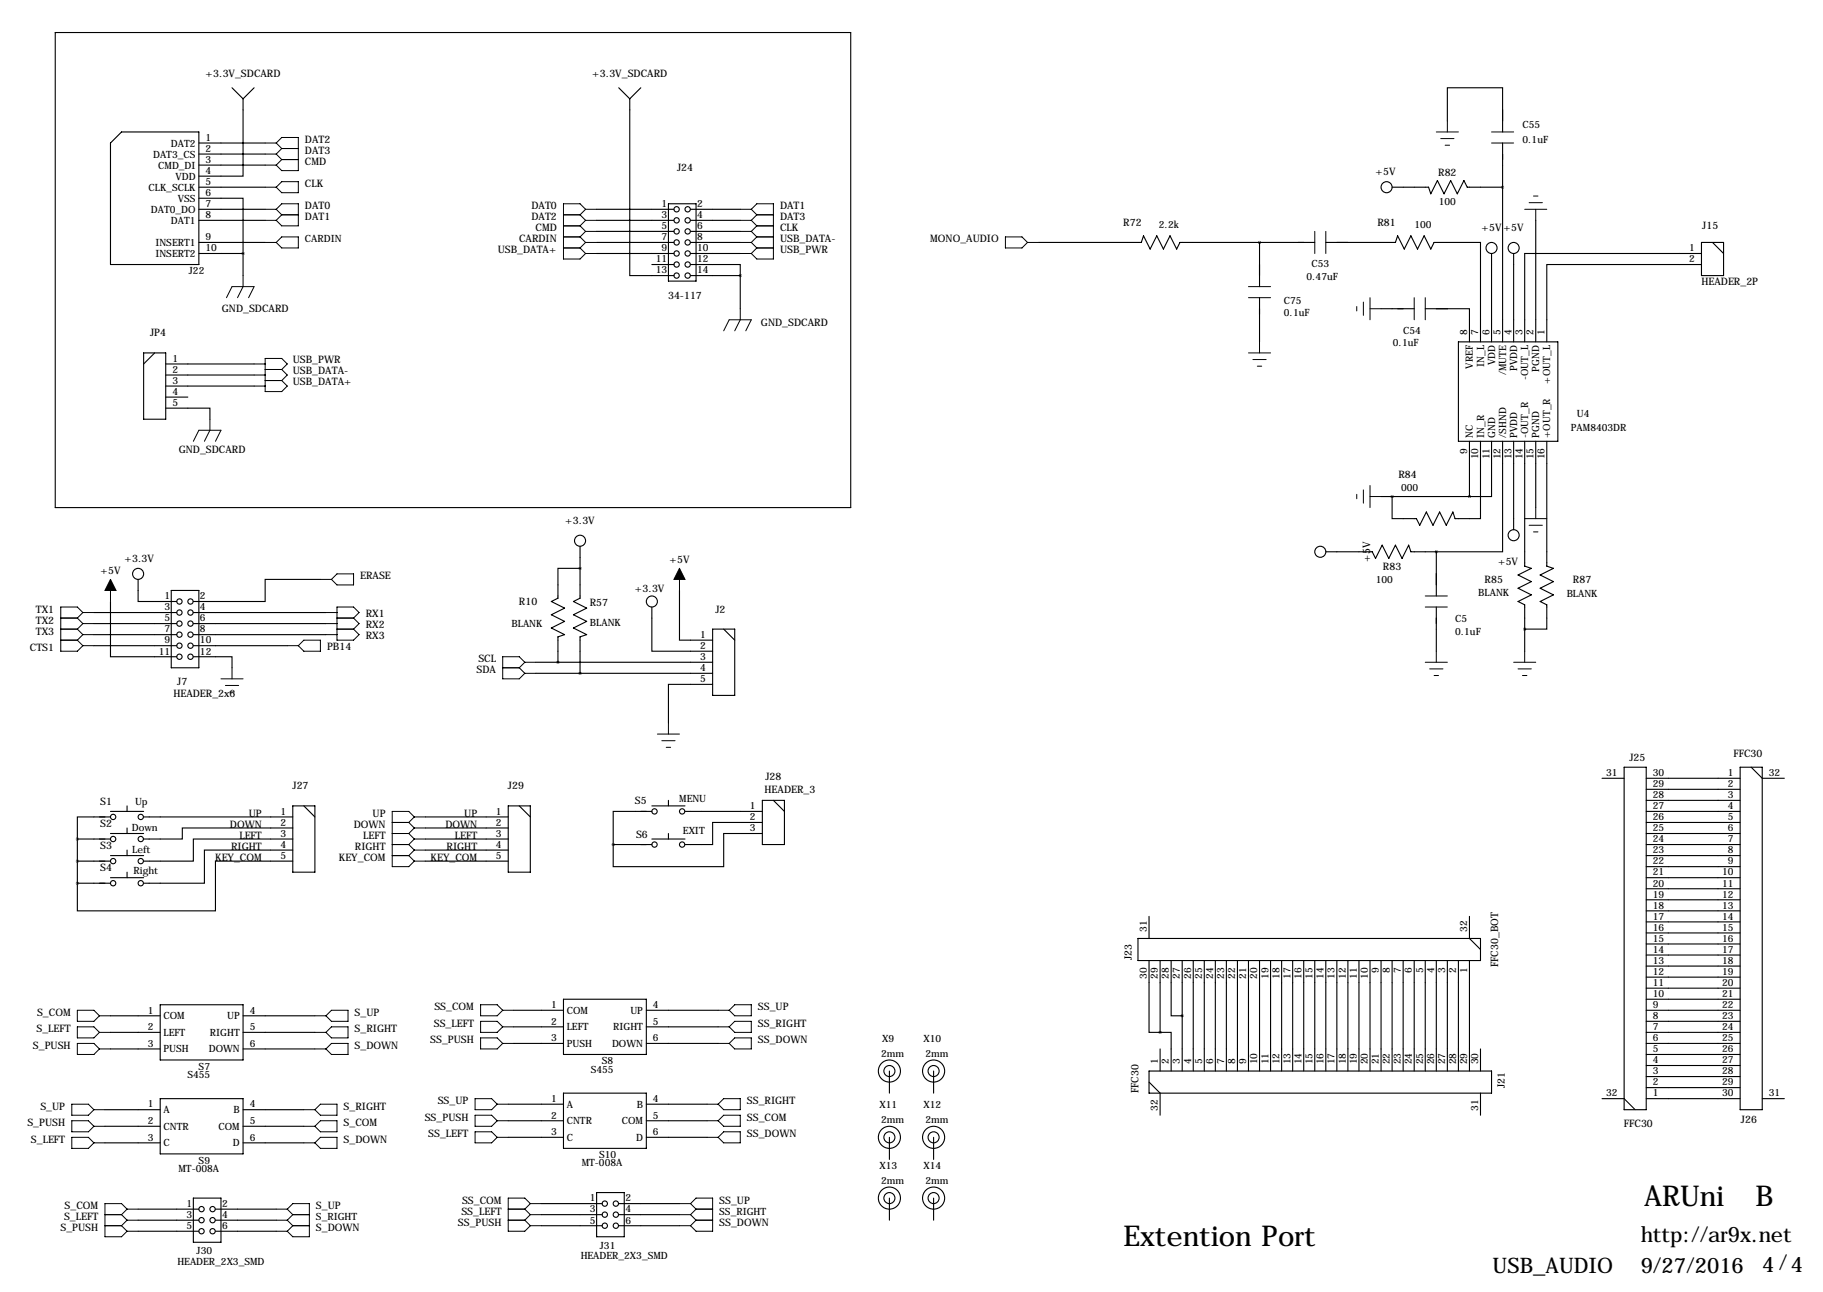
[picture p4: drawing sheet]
<svg xmlns="http://www.w3.org/2000/svg" width="419mm" height="297mm" viewBox="0 0 419 297" stroke-linecap="round" stroke-linejoin="round" font-family="sans-serif">
<g fill="none" stroke="#000" stroke-width=".25">
<path d="M12.7 7.5h182.9v109.2h-182.9zM27.9 30.3h17.8v30.5h-20.3v-27.9zM45.7 32.9h15.3M45.7 35.4h15.3M45.7 38h15.3M53.3 20.2l2.6 2.5M55.9 22.7v17.8h-10.2M58.4 20.2l-2.5 2.5M142.2 20.2l2.6 2.5M144.8 22.7v40.7h10.1M147.3 20.2l-2.5 2.5M332.7 27.8v-7.6h12.7v10.1"/>
<path d="M345.4 32.9v45.7M45.7 45.6h10.2v12.7M45.7 55.7h15.3M45.7 43h15.3M45.7 58.3h10.2M45.7 48.1h15.3M45.7 50.7h15.3M55.9 58.3v5.1M137.2 55.7h17.7M137.2 58.3h17.7M137.2 48.1h17.7M137.2 50.7h17.7"/>
<path d="M137.2 53.2h17.7M153.7 46.8h6.3v17.8h-6.3zM158.7 55.7h11.5M158.7 58.3h11.5M158.7 48.1h11.5M158.7 50.7h11.5M158.7 53.2h11.5M238.8 55.7h23.6l.5-1.5 1.5 3.1 1.5-3.1 1.6 3.1 1.5-3.1 1.5 3.1 .8-1.6h31M289.6 55.7v10.2M304.8 55.7h16l.5-1.5 1.5 3.1 1.6-3.1 1.5 3.1 1.5-3.1 1.5 3.1 .8-1.6h10.7v22.9M320 43h8.4l.5 1.6 1.6-3.1 1.5 3.1 1.5-3.1 1.5 3.1 1.5-3.1 .8 1.5h8.1M342.9 58.3v20.3"/>
<path d="M348 58.3v20.3M353.1 50.7v27.9M391.2 58.3h-40.7v20.3M391.2 55.7h5v7.7h-5zM393.7 55.7l2.5 2.6M149.9 60.8h5M158.7 60.8h11.5v2.6M158.7 63.4h11.5M170.2 63.4v7.6M289.6 68.4v10.2M317.5 71h7.6M327.7 71h10.1v7.6"/>
<path d="M335.3 78.6h22.8v22.9h-22.8zM391.2 60.8h-35.6v17.8M33 81.1h5.1v15.3h-5.1zM35.6 81.1l-2.6 2.6M38.1 93.8h10.2v2.6M38.1 83.7h20.3M38.1 86.2h20.3M38.1 88.8h20.3M38.1 91.3h5.1M317.5 114.2h20.3M337.8 101.5v12.7M340.4 101.5v17.7h-5.9l-.5-1.5-1.5 3.1-1.5-3.1-1.6 3.1-1.5-3.1-1.5 3.1-.8-1.6h-5.6v-5"/>
<path d="M342.9 101.5v12.7h-5.1M345.4 101.5v25.4h-15.2M348 101.5v20.3M350.5 101.5v28.7l1.5 .5-3 1.5 3 1.5-3 1.5 3 1.6-3 1.5 1.5 .8v10.6M353.1 101.5v15.2M355.6 101.5v28.7l1.5 .5-3 1.5 3 1.5-3 1.5 3 1.6-3 1.5 1.5 .8v5.5h-5.1M25.4 138.3v12.7h15.2M31.7 133.2v5.1h8.9M39.4 135.7h6.3v17.8h-6.3zM73.7 133.2h-12.7v5.1h-16.6M133.3 130.7h-5v6.8l-1.6 .8 3.1 1.5-3.1 1.5 3.1 1.6-3.1 1.5 3.1 1.5-1.5 .5v5.9M133.3 125.6v11.9l-1.5 .8 3.1 1.5-3.1 1.5 3.1 1.6-3.1 1.5 3.1 1.5-1.6 .5v8.4"/>
<path d="M149.9 139.6v10.1h13.9M156.2 135.7v11.5h7.6M304.8 126.9h10.7l.7 1.5 1.6-3.1 1.5 3.1 1.5-3.1 1.5 3.1 1.5-3.1 .6 1.6h5.8M330.2 126.9v10.1M330.2 139.6v10.1M21.6 140.8h19M21.6 143.4h19M21.6 145.9h19M21.6 148.4h19M44.4 151h8.9v2.5M44.4 140.8h30.5M44.4 143.4h30.5"/>
<path d="M44.4 145.9h30.5M44.4 148.4h21.6M123.2 152.3h40.6M123.2 154.8h40.6M163.8 157.3h-10.1v8.9M163.8 144.6h5.1v15.3h-5.1zM166.4 144.6l2.5 2.6M368.3 178.9h5.1M373.4 176.4h5.1v78.7h-5.1zM378.5 178.9h21.5M400 176.4h5.1v78.7h-5.1zM402.6 176.4l2.5 2.5h5.1"/>
<path d="M17.8 192.9h7.6M17.8 198h7.6M17.8 192.9v10.2M25.4 187.8h-7.6v5.1M25.4 196.7h7.6M25.4 191.6h7.6M25.4 186.5h7.6M29.2 185.3v1.2M29.2 190.4v1.2M29.2 195.4v1.3M33 187.8h34.3M67.3 190.4h-25.4v2.5h-8.9"/>
<path d="M67.3 192.9h-22.9v5.1h-11.4M67.3 195.4h-20.3v7.7h-14M67.3 198h-17.8v11.4h-31.7v-6.3M67.3 185.3h5.1v15.2h-5.1zM69.8 185.3l2.6 2.5M97.8 187.8h19M97.8 192.9h19M97.8 198h19M97.8 190.4h19M97.8 195.4h19M116.8 185.3h5.1v15.2h-5.1zM119.4 185.3l2.5 2.5"/>
<path d="M141 194.2h8.9M149.9 186.5h-8.9v7.7M149.9 192.9h7.6M149.9 185.3h7.6M153.7 184v1.3M153.7 191.6v1.3M157.5 186.5h17.8M175.3 189.1h-11.5v5.1h-6.3M175.3 191.6h-8.9v7.6h-25.4v-5M175.3 184h5v10.2h-5zM177.8 184l2.5 2.5M378.5 199.2h21.5"/>
<path d="M378.5 196.7h21.5M378.5 194.2h21.5M378.5 191.6h21.5M378.5 189.1h21.5M378.5 186.5h21.5M378.5 184h21.5M378.5 181.5h21.5M17.8 203.1h7.6M25.4 201.8h7.6M29.2 200.5v1.3M261.6 215.8h78.8v5h-78.8zM264.2 210.7v5.1"/>
<path d="M337.8 210.7v5.1l2.6 2.5M378.5 219.6h21.5M378.5 217h21.5M378.5 214.5h21.5M378.5 211.9h21.5M378.5 209.4h21.5M378.5 206.9h21.5M378.5 204.3h21.5M378.5 201.8h21.5M25.4 237.3h11.4M25.4 233.5h11.4M36.8 231h19.1v12.7h-19.1z"/>
<path d="M55.9 237.3h16.5M55.9 233.5h16.5M118.1 239.9h11.4M118.1 232.3h11.4M118.1 236.1h11.4M129.5 229.7h19.1v12.7h-19.1zM148.6 239.9h16.5M148.6 232.3h16.5M148.6 236.1h16.5M264.2 220.8v16.5h2.5M266.7 237.3h2.5v8.9M266.7 220.8v16.5"/>
<path d="M269.2 220.8v12.7h2.6M271.8 220.8v25.4M274.3 220.8v25.4M276.9 220.8v25.4M279.4 220.8v25.4M281.9 220.8v25.4M284.5 220.8v25.4M287 220.8v25.4M289.6 220.8v25.4M292.1 220.8v25.4M294.6 220.8v25.4M297.2 220.8v25.4"/>
<path d="M299.7 220.8v25.4M302.3 220.8v25.4M304.8 220.8v25.4M307.3 220.8v25.4M309.9 220.8v25.4M312.4 220.8v25.4M315 220.8v25.4M317.5 220.8v25.4M320 220.8v25.4M322.6 220.8v25.4M325.1 220.8v25.4M327.7 220.8v25.4"/>
<path d="M330.2 220.8v25.4M332.7 220.8v25.4M335.3 220.8v25.4M337.8 220.8v25.4M378.5 239.9h21.5M378.5 237.3h21.5M378.5 234.8h21.5M378.5 232.3h21.5M378.5 229.7h21.5M378.5 227.2h21.5M378.5 224.6h21.5M378.5 222.1h21.5"/>
<path d="M24.1 255.1h12.7M24.1 258.9h12.7M25.4 241.2h11.4M36.8 252.6h19.1v12.7h-19.1zM55.9 255.1h13.9M55.9 241.2h16.5M55.9 258.9h13.9M116.8 253.9h12.7M116.8 257.7h12.7M129.5 251.3h19.1v12.7h-19.1zM148.6 253.9h14M148.6 257.7h14"/>
<path d="M204.5 246.2v5.1M214.6 246.2v5.1M264.2 246.2h78.7v5.1h-78.7zM264.2 248.8l2.5 2.5v5.1M266.7 241.2v5M340.4 241.2v5M340.4 251.3v5.1M368.3 252.6h5.1l2.5 2.5M378.5 252.6h21.5M378.5 250h21.5M378.5 247.5h21.5M378.5 245h21.5"/>
<path d="M378.5 242.4h21.5M405.1 252.6h5.1M24.1 262.7h12.7M31.7 278h14M44.4 275.4h6.4v10.2h-6.4zM49.5 278h14M55.9 262.7h13.9M116.8 261.5h12.7M124.5 276.7h13.9M124.5 279.3h13.9M137.2 274.2h6.3v10.1h-6.3zM142.2 276.7h14"/>
<path d="M142.2 279.3h14M148.6 261.5h14M204.5 261.5v5.1M204.5 275.4v5.1M214.6 261.5v5.1M214.6 275.4v5.1M31.7 280.5h14M31.7 283.1h14M49.5 280.5h14M49.5 283.1h14M124.5 281.8h13.9M142.2 281.8h14"/>
<circle cx="155.5" cy="55.7" r=".61"/>
<circle cx="155.5" cy="48.1" r=".61"/>
<circle cx="155.5" cy="58.3" r=".61"/>
<circle cx="155.5" cy="53.2" r=".61"/>
<circle cx="155.5" cy="50.7" r=".61"/>
<circle cx="158.1" cy="55.7" r=".61"/>
<circle cx="158.1" cy="48.1" r=".61"/>
<circle cx="158.1" cy="58.3" r=".61"/>
<circle cx="158.1" cy="53.2" r=".61"/>
<circle cx="158.1" cy="50.7" r=".61"/>
<circle cx="318.8" cy="43" r="1.27"/>
<circle cx="342.9" cy="57" r="1.27"/>
<circle cx="348" cy="57" r="1.27"/>
<circle cx="155.5" cy="60.8" r=".61"/>
<circle cx="155.5" cy="63.4" r=".61"/>
<circle cx="158.1" cy="60.8" r=".61"/>
<circle cx="158.1" cy="63.4" r=".61"/>
<circle cx="31.7" cy="131.9" r="1.27"/>
<circle cx="41.2" cy="138.3" r=".61"/>
<circle cx="43.8" cy="138.3" r=".61"/>
<circle cx="133.3" cy="124.3" r="1.27"/>
<circle cx="149.9" cy="138.3" r="1.27"/>
<circle cx="303.5" cy="126.9" r="1.27"/>
<circle cx="348" cy="123" r="1.27"/>
<circle cx="41.2" cy="140.8" r=".61"/>
<circle cx="41.2" cy="148.4" r=".61"/>
<circle cx="41.2" cy="151" r=".61"/>
<circle cx="41.2" cy="143.4" r=".61"/>
<circle cx="41.2" cy="145.9" r=".61"/>
<circle cx="43.8" cy="140.8" r=".61"/>
<circle cx="43.8" cy="148.4" r=".61"/>
<circle cx="43.8" cy="151" r=".61"/>
<circle cx="43.8" cy="143.4" r=".61"/>
<circle cx="43.8" cy="145.9" r=".61"/>
<circle cx="26" cy="198" r=".61"/>
<circle cx="26" cy="192.9" r=".61"/>
<circle cx="26" cy="187.8" r=".61"/>
<circle cx="32.4" cy="198" r=".61"/>
<circle cx="32.4" cy="192.9" r=".61"/>
<circle cx="32.4" cy="187.8" r=".61"/>
<circle cx="150.5" cy="186.5" r=".61"/>
<circle cx="150.5" cy="194.2" r=".61"/>
<circle cx="156.8" cy="186.5" r=".61"/>
<circle cx="156.8" cy="194.2" r=".61"/>
<circle cx="26" cy="203.1" r=".61"/>
<circle cx="32.4" cy="203.1" r=".61"/>
<circle cx="204.5" cy="246.2" r="1.27"/>
<circle cx="204.5" cy="246.2" r="2.54"/>
<circle cx="214.6" cy="246.2" r="1.27"/>
<circle cx="214.6" cy="246.2" r="2.54"/>
<circle cx="46.3" cy="278" r=".61"/>
<circle cx="48.9" cy="278" r=".61"/>
<circle cx="139" cy="276.7" r=".61"/>
<circle cx="139" cy="279.3" r=".61"/>
<circle cx="141.6" cy="276.7" r=".61"/>
<circle cx="141.6" cy="279.3" r=".61"/>
<circle cx="204.5" cy="275.4" r="1.27"/>
<circle cx="204.5" cy="261.5" r="1.27"/>
<circle cx="204.5" cy="261.5" r="2.54"/>
<circle cx="204.5" cy="275.4" r="2.54"/>
<circle cx="214.6" cy="275.4" r="1.27"/>
<circle cx="214.6" cy="261.5" r="1.27"/>
<circle cx="214.6" cy="261.5" r="2.54"/>
<circle cx="214.6" cy="275.4" r="2.54"/>
<circle cx="46.3" cy="280.5" r=".61"/>
<circle cx="46.3" cy="283.1" r=".61"/>
<circle cx="48.9" cy="280.5" r=".61"/>
<circle cx="48.9" cy="283.1" r=".61"/>
<circle cx="139" cy="281.8" r=".61"/>
<circle cx="141.6" cy="281.8" r=".61"/>
</g>
<g fill="none" stroke="#000" stroke-width=".23">
<path d="M61 32.9h2.5M61 35.4h2.5M61 38h2.5M63.5 32.9l1.3 1.2M63.5 32.9l1.3-1.3h3.8v7.6h-3.8l-1.3-1.2M63.5 35.4l1.3 1.3M64.8 34.1h3.8M64.8 36.7h3.8M64.8 34.1l-1.3 1.3M64.8 36.7l-1.3 1.3M330.2 30.3h5.1M331.2 31.9h3.1"/>
<path d="M332.2 33.4h1M332.7 27.8v2.5M342.9 32.9h5.1M342.9 30.3h5.1M61 55.7h2.5M61 48.1h2.5M61 43h2.5M61 50.7h2.5M63.5 55.7l1.3-1.2h3.8v2.5h-3.8zM63.5 43l1.3-1.2h3.8v2.5h-3.8zM63.5 48.1l1.3-1.3h3.8v5.1h-3.8l-1.3-1.2M63.5 48.1l1.3 1.3"/>
<path d="M64.8 49.4h3.8M64.8 49.4l-1.3 1.3M129.5 57h3.8M129.5 54.5h3.8M129.5 49.4h3.8M129.5 51.9h3.8M133.3 49.4l1.3 1.3M133.3 51.9l1.3 1.3M133.3 54.5l1.3 1.2M133.3 57l1.3 1.3M134.6 55.7h2.6M134.6 48.1h2.6"/>
<path d="M134.6 48.1l-1.3-1.3h-3.8v12.7h3.8l1.3-1.2M134.6 50.7h2.6M134.6 48.1l-1.3 1.3M134.6 50.7l-1.3 1.2M134.6 53.2h2.6M134.6 53.2l-1.3 1.3M134.6 55.7l-1.3 1.3M134.6 58.3h2.6M170.2 55.7h2.5M170.2 48.1h2.5M170.2 50.7h2.5M170.2 53.2h2.5"/>
<path d="M170.2 58.3h2.5M172.7 48.1l1.3-1.3h3.8v12.7h-3.8l-1.3-1.2M172.7 48.1l1.3 1.3M172.7 50.7l1.3 1.2M172.7 53.2l1.3 1.3M172.7 55.7l1.3 1.3M174 57h3.8M174 54.5h3.8M174 49.4h3.8M174 51.9h3.8M174 49.4l-1.3 1.3M174 51.9l-1.3 1.3"/>
<path d="M174 54.5l-1.3 1.2M174 57l-1.3 1.3M231.1 54.5h3.8l1.3 1.2-1.3 1.3h-3.8zM236.2 55.7h2.6M302.3 53.2v5.1M304.8 53.2v5.1M350.5 48.1h5.1M351.5 46.6h3.1M352.6 45.1h1M353.1 48.1v2.6M52.1 68.4l1.2-2.5h5.1l-1.3 2.5M55.9 63.4v2.5l-1.3 2.5"/>
<path d="M166.4 76.1l1.2-2.6h5.1l-1.3 2.6M170.2 71v2.5l-1.3 2.6M287 68.4h5.1M287 65.9h5.1M289.6 78.6v2.5M311.9 70.5v1M313.4 69.5v3M315 71h2.5M315 68.4v5.1M325.1 68.4v5.1M327.7 68.4v5.1M48.3 96.4v2.5l-1.3 2.6"/>
<path d="M58.4 83.7h2.6M58.4 86.2h2.6M58.4 88.8h2.6M61 84.9h3.8M61 87.5h3.8M64.8 84.9l1.2-1.2-1.2-1.3h-3.8v7.6h3.8l1.2-1.2-1.2-1.3M64.8 84.9l1.2 1.3-1.2 1.3M287 81.1h5.1M288 82.7h3.1M289.1 84.2h1M44.4 101.5l1.3-2.6h5.1l-1.3 2.6M311.9 113.7v1"/>
<path d="M313.4 112.6v3.1M315 111.6v5.1M315 114.2h2.5M350.5 119.2h5.1M353.1 116.7v2.5M25.4 133.2v5.1M73.7 133.2h2.5M77.5 131.9h3.8v2.6h-3.8l-1.3-1.3zM156.2 130.7v5M327.7 139.6h5M327.7 137h5M351.5 120.8h3.1"/>
<path d="M352.6 122.3h1M14 147.2h3.8M14 142.1h3.8M14 144.6h3.8M17.8 147.2l1.2 1.2M17.8 142.1l1.2 1.3M17.8 144.6l1.2 1.3M19 140.8l-1.2-1.2h-3.8v10.1h3.8l1.2-1.3M19 148.4h2.6M19 140.8h2.6M19 140.8l-1.2 1.3M19 143.4h2.6"/>
<path d="M19 143.4l-1.2 1.2M19 145.9h2.6M19 145.9l-1.2 1.3M50.8 156.1h5.1M51.8 157.6h3.1M52.8 159.1h1M53.3 153.5v2.6M66 148.4h2.6M68.6 148.4l1.2-1.2h3.9v2.5h-3.9zM74.9 140.8h2.6M74.9 143.4h2.6M74.9 145.9h2.6"/>
<path d="M77.5 142.1h3.8M77.5 144.6h3.8M81.3 142.1l1.2-1.3-1.2-1.2h-3.8v7.6h3.8l1.2-1.3-1.2-1.3M81.3 142.1l1.2 1.3-1.2 1.2M115.6 153.5h3.8M119.4 153.5l1.2 1.3M120.6 152.3h2.6M120.6 152.3l-1.2-1.3h-3.8v5.1h3.8l1.2-1.3M120.6 152.3l-1.2 1.2M120.6 154.8h2.6M327.7 152.3h5M328.7 153.8h3"/>
<path d="M329.7 155.3h1M330.2 149.7v2.6M348 152.3h5.1M349 153.8h3M350 155.3h1M350.5 149.7v2.6M151.1 168.8h5.1M152.1 170.3h3.1M153.2 171.8h1M153.7 166.2v2.6M90.2 189.1h3.8M90.2 191.6h3.8"/>
<path d="M90.2 194.2h3.8M90.2 196.7h3.8M94 189.1l1.2 1.3M94 191.6l1.2 1.3M94 194.2l1.2 1.2M94 196.7l1.2 1.3M95.2 187.8h2.6M95.2 187.8l-1.2 1.3M95.2 187.8l-1.2-1.3h-3.8v12.7h3.8l1.2-1.2M95.2 190.4h2.6M95.2 190.4l-1.2 1.2M95.2 192.9h2.6"/>
<path d="M95.2 192.9l-1.2 1.3M95.2 195.4h2.6M95.2 195.4l-1.2 1.3M95.2 198h2.6M17.8 232.3h3.8l1.3 1.2-1.3 1.3h-3.8zM17.8 236.1h3.8l1.3 1.2-1.3 1.3h-3.8zM17.8 239.9h3.8l1.3 1.3-1.3 1.2h-3.8zM22.9 233.5h2.5M22.9 237.3h2.5M72.4 233.5h2.5M72.4 237.3h2.5M76.2 232.3h3.8v2.5h-3.8l-1.3-1.3z"/>
<path d="M76.2 236.1h3.8v2.5h-3.8l-1.3-1.3zM76.2 239.9h3.8v2.5h-3.8l-1.3-1.2zM110.5 231h3.8l1.3 1.3-1.3 1.2h-3.8zM110.5 234.8h3.8l1.3 1.3-1.3 1.2h-3.8zM110.5 238.6h3.8l1.3 1.3-1.3 1.3h-3.8zM115.6 232.3h2.5M115.6 236.1h2.5M115.6 239.9h2.5M165.1 232.3h2.5M165.1 236.1h2.5M165.1 239.9h2.5M168.9 231h3.8v2.5h-3.8l-1.3-1.2z"/>
<path d="M168.9 234.8h3.8v2.5h-3.8l-1.3-1.2zM168.9 238.6h3.8v2.6h-3.8l-1.3-1.3zM16.5 257.7h3.8l1.3 1.2-1.3 1.3h-3.8zM16.5 253.9h3.8l1.3 1.2-1.3 1.3h-3.8zM21.6 258.9h2.5M21.6 255.1h2.5M22.9 241.2h2.5M69.8 258.9h2.6M69.8 255.1h2.6M72.4 255.1l1.3-1.2h3.8v2.5h-3.8zM72.4 258.9l1.3-1.2h3.8v2.5h-3.8zM72.4 241.2h2.5"/>
<path d="M109.2 256.4h3.8l1.3 1.3-1.3 1.2h-3.8zM109.2 252.6h3.8l1.3 1.3-1.3 1.2h-3.8zM114.3 257.7h2.5M114.3 253.9h2.5M162.6 257.7h2.5M162.6 253.9h2.5M165.1 253.9l1.3-1.3h3.8v2.5h-3.8zM165.1 257.7l1.3-1.3h3.8v2.5h-3.8zM16.5 261.5h3.8l1.3 1.2-1.3 1.3h-3.8zM21.6 262.7h2.5M24.1 279.3h3.8M27.9 279.3l1.3 1.2"/>
<path d="M29.2 278h2.5M29.2 278l-1.3 1.3M29.2 278l-1.3-1.3h-3.8v7.6h3.8l1.3-1.2M63.5 278h2.5M66 278l1.3-1.3h3.8v7.6h-3.8l-1.3-1.2M66 278l1.3 1.3M67.3 279.3h3.8M67.3 279.3l-1.3 1.2M69.8 262.7h2.6M72.4 262.7l1.3-1.2h3.8v2.5h-3.8zM109.2 260.2h3.8l1.3 1.3-1.3 1.2h-3.8zM114.3 261.5h2.5"/>
<path d="M116.8 278h3.8M120.6 278l1.3 1.3M121.9 279.3h2.6M121.9 276.7h2.6M121.9 276.7l-1.3-1.3h-3.8v7.7h3.8l1.3-1.3M121.9 276.7l-1.3 1.3M121.9 279.3l-1.3 1.2M156.2 279.3h2.5M156.2 276.7h2.5M158.7 276.7l1.3-1.3h3.8v7.7h-3.8l-1.3-1.3M158.7 276.7l1.3 1.3M158.7 279.3l1.3 1.2"/>
<path d="M160 278h3.8M160 278l-1.3 1.3M162.6 261.5h2.5M165.1 261.5l1.3-1.3h3.8v2.5h-3.8zM24.1 281.8h3.8M27.9 281.8l1.3 1.3M29.2 280.5h2.5M29.2 280.5l-1.3 1.3M29.2 283.1h2.5M63.5 280.5h2.5M63.5 283.1h2.5M66 280.5l1.3 1.3"/>
<path d="M67.3 281.8h3.8M67.3 281.8l-1.3 1.3M116.8 280.5h3.8M120.6 280.5l1.3 1.3M121.9 281.8h2.6M156.2 281.8h2.5M160 280.5h3.8M160 280.5l-1.3 1.3"/>
</g>
<path d="M25.4 133.2l1.3 2.5h-2.6zM156.2 130.7l1.3 2.5h-2.6z" fill="#000" stroke="#000" stroke-width=".23"/>
<path d="M320 114.2a.05 .05 0 0 0 .1 0 .05 .05 0 0 0-.1 0zM289.5 55.7a.05 .05 0 0 0 .1 0 .05 .05 0 0 0-.1 0zM345.4 43a.05 .05 0 0 0 .1 0 .05 .05 0 0 0-.1 0zM128.2 152.3a.05 .05 0 0 0 .1 0 .05 .05 0 0 0-.1 0zM133.3 154.8a.05 .05 0 0 0 .1 0 .05 .05 0 0 0-.1 0zM133.3 130.7a.05 .05 0 0 0 .1 0 .05 .05 0 0 0-.1 0zM140.9 194.2a.05 .05 0 0 0 .1 0 .05 .05 0 0 0-.1 0z" fill="#000" stroke="#000" stroke-width=".63"/>
<g font-size="6.6">
<text x="378" y="277.2">ARUni</text>
<text x="403.6" y="277.2">B</text>
<text x="258.3" y="286.4">Extention Port</text>
</g>
<g font-size="4.9">
<text x="377.2" y="285.6">http://ar9x.net</text>
<text x="343.2" y="292.7">USB_AUDIO</text>
<text x="377.2" y="292.7">9/27/2016</text>
<text x="405.1" y="292.5">4 /4</text>
</g>
<g font-size="2.4">
<text x="47.3" y="17.6">+3.3V_SDCARD</text>
<text x="136.2" y="17.6">+3.3V_SDCARD</text>
<text x="70.1" y="32.9">DAT2</text>
<text x="70.1" y="35.4">DAT3</text>
<text x="70.1" y="38">CMD</text>
<text x="155.6" y="39.2">J24</text>
<text x="316.2" y="40.2">+5V</text>
<text x="330.6" y="40.5">R82</text>
<text x="70.1" y="43">CLK</text>
<text x="70.1" y="48.1">DAT0</text>
<text x="70.1" y="50.7">DAT1</text>
<text x="122.2" y="48.1">DAT0</text>
<text x="122.2" y="50.7">DAT2</text>
<text x="123.1" y="53.2">CMD</text>
<text x="179.3" y="48.1">DAT1</text>
<text x="179.3" y="50.7">DAT3</text>
<text x="179.3" y="53.2">CLK</text>
<text x="258.2" y="52.1">R72</text>
<text x="316.7" y="52.1">R81</text>
<text x="340.6" y="53.2">+5V</text>
<text x="345.7" y="53.2">+5V</text>
<text x="391.4" y="52.7">J15</text>
<text x="114.4" y="58.3">USB_DATA+</text>
<text x="119.3" y="55.7">CARDIN</text>
<text x="179.3" y="55.7">USB_DATA-</text>
<text x="179.3" y="58.3">USB_PWR</text>
<text x="213.9" y="55.7">MONO_AUDIO</text>
<text x="391.2" y="65.5">HEADER_2P</text>
<text x="51" y="71.7">GND_SDCARD</text>
<text x="153.6" y="68.8">34-117</text>
<text x="34.5" y="77.3">JP4</text>
<text x="174.9" y="75">GND_SDCARD</text>
<text x="67.3" y="83.4">USB_PWR</text>
<text x="67.3" y="86">USB_DATA-</text>
<text x="67.3" y="88.5">USB_DATA+</text>
<text x="41.1" y="104.3">GND_SDCARD</text>
<text x="321.5" y="110">R84</text>
<text x="130" y="120.5">+3.3V</text>
<text x="23.1" y="131.9">+5V</text>
<text x="28.6" y="129.1">+3.3V</text>
<text x="153.9" y="129.4">+5V</text>
<text x="315" y="129.2" transform="rotate(-90 315 129.2)">+5V</text>
<text x="317.9" y="131.1">R83</text>
<text x="344.4" y="129.9">+5V</text>
<text x="82.8" y="133.2">ERASE</text>
<text x="146" y="136">+3.3V</text>
<text x="341.3" y="134.1">R85</text>
<text x="361.6" y="134.1">R87</text>
<text x="8.2" y="140.8">TX1</text>
<text x="8.2" y="143.4">TX2</text>
<text x="84.1" y="141.8">RX1</text>
<text x="119.3" y="139.1">R10</text>
<text x="135.6" y="139.3">R57</text>
<text x="164.5" y="140.8">J2</text>
<text x="6.9" y="149.7">CTS1</text>
<text x="8.2" y="145.9">TX3</text>
<text x="75.2" y="149.5">PB14</text>
<text x="84.1" y="144.4">RX2</text>
<text x="84.1" y="146.9">RX3</text>
<text x="109.6" y="154.8">SDA</text>
<text x="110" y="152.3">SCL</text>
<text x="39.9" y="160.3">HEADER_2x6</text>
<text x="40.8" y="157.6">J7</text>
<text x="398.5" y="174">FFC30</text>
<text x="176" y="179.4">J28</text>
<text x="374.6" y="175">J25</text>
<text x="23" y="185">S1</text>
<text x="67.3" y="181.5">J27</text>
<text x="116.8" y="181.5">J29</text>
<text x="146" y="184.8">S5</text>
<text x="175.8" y="182.4">HEADER_3</text>
<text x="23" y="190.1">S2</text>
<text x="52.9" y="190.4">DOWN</text>
<text x="57.2" y="187.8">UP</text>
<text x="81.3" y="190.4">DOWN</text>
<text x="85.7" y="187.8">UP</text>
<text x="102.4" y="190.4">DOWN</text>
<text x="106.7" y="187.8">UP</text>
<text x="23" y="195.2">S3</text>
<text x="49.5" y="198">KEY_COM</text>
<text x="53.1" y="195.4">RIGHT</text>
<text x="55" y="192.9">LEFT</text>
<text x="77.9" y="198">KEY_COM</text>
<text x="81.6" y="195.4">RIGHT</text>
<text x="83.5" y="192.9">LEFT</text>
<text x="99" y="198">KEY_COM</text>
<text x="102.7" y="195.4">RIGHT</text>
<text x="104.6" y="192.9">LEFT</text>
<text x="146.2" y="192.6">S6</text>
<text x="23" y="200.3">S4</text>
<text x="260.2" y="220.6" transform="rotate(-90 260.2 220.6)">J23</text>
<text x="344.4" y="222.4" transform="rotate(-90 344.4 222.4)">FFC30_BOT</text>
<text x="8.5" y="233.5">S_COM</text>
<text x="81.5" y="233.5">S_UP</text>
<text x="99.9" y="232.3">SS_COM</text>
<text x="174.2" y="232.3">SS_UP</text>
<text x="8.4" y="237.3">S_LEFT</text>
<text x="81.5" y="237.3">S_RIGHT</text>
<text x="98.9" y="239.9">SS_PUSH</text>
<text x="99.7" y="236.1">SS_LEFT</text>
<text x="174.2" y="236.1">SS_RIGHT</text>
<text x="174.2" y="239.9">SS_DOWN</text>
<text x="7.6" y="241.2">S_PUSH</text>
<text x="81.5" y="241.2">S_DOWN</text>
<text x="261.8" y="251.4" transform="rotate(-90 261.8 251.4)">FFC30</text>
<text x="345.9" y="250.1" transform="rotate(-90 345.9 250.1)">J21</text>
<text x="9.3" y="255.1">S_UP</text>
<text x="79" y="255.1">S_RIGHT</text>
<text x="97.6" y="257.7">SS_PUSH</text>
<text x="100.6" y="253.9">SS_UP</text>
<text x="171.7" y="253.9">SS_RIGHT</text>
<text x="171.7" y="257.7">SS_COM</text>
<text x="6.3" y="258.9">S_PUSH</text>
<text x="7.1" y="262.7">S_LEFT</text>
<text x="79" y="262.7">S_DOWN</text>
<text x="79" y="258.9">S_COM</text>
<text x="98.5" y="261.5">SS_LEFT</text>
<text x="171.7" y="261.5">SS_DOWN</text>
<text x="373.3" y="259.2">FFC30</text>
<text x="400.2" y="258.2">J26</text>
<text x="14.7" y="280.5">S_LEFT</text>
<text x="14.9" y="278">S_COM</text>
<text x="72.6" y="278">S_UP</text>
<text x="105.3" y="281.8">SS_PUSH</text>
<text x="106.1" y="279.3">SS_LEFT</text>
<text x="106.2" y="276.7">SS_COM</text>
<text x="165.4" y="276.7">SS_UP</text>
<text x="165.4" y="281.8">SS_DOWN</text>
<text x="13.9" y="283.1">S_PUSH</text>
<text x="72.6" y="283.1">S_DOWN</text>
</g>
<g font-size="2.3">
<text x="350" y="29.4">C55</text>
<text x="39.3" y="33.7">DAT2</text>
<text x="47.2" y="32.4">1</text>
<text x="47.2" y="34.9">2</text>
<text x="350" y="32.9">0.1uF</text>
<text x="35.2" y="36.2">DAT3_CS</text>
<text x="36.4" y="38.8">CMD_DI</text>
<text x="40.3" y="41.3">VDD</text>
<text x="47.2" y="37.5">3</text>
<text x="47.2" y="40">4</text>
<text x="34.2" y="43.8">CLK_SCLK</text>
<text x="40.9" y="46.4">VSS</text>
<text x="47.2" y="42.5">5</text>
<text x="47.2" y="45.1">6</text>
<text x="47.2" y="47.6">7</text>
<text x="152.1" y="47.6">1</text>
<text x="160.3" y="47.6">2</text>
<text x="330.8" y="47.2">100</text>
<text x="34.7" y="48.9">DAT0_DO</text>
<text x="39.3" y="51.5">DAT1</text>
<text x="47.2" y="50.2">8</text>
<text x="152.1" y="50.2">3</text>
<text x="152.1" y="52.7">5</text>
<text x="160.3" y="50.2">4</text>
<text x="160.3" y="52.7">6</text>
<text x="266.4" y="52.4">2.2k</text>
<text x="325.2" y="52.4">100</text>
<text x="35.7" y="56.5">INSERT1</text>
<text x="35.7" y="59.1">INSERT2</text>
<text x="47.2" y="55.2">9</text>
<text x="47.2" y="57.8">10</text>
<text x="70.1" y="55.7">CARDIN</text>
<text x="152.1" y="55.2">7</text>
<text x="152.1" y="57.8">9</text>
<text x="160.3" y="55.2">8</text>
<text x="160.3" y="57.8">10</text>
<text x="388.3" y="57.8">1</text>
<text x="43.4" y="63.1">J22</text>
<text x="150.8" y="60.3">11</text>
<text x="150.8" y="62.9">13</text>
<text x="160.3" y="60.3">12</text>
<text x="160.3" y="62.9">14</text>
<text x="300.3" y="64.5">0.47uF</text>
<text x="301.5" y="61.3">C53</text>
<text x="388.3" y="60.3">2</text>
<text x="295.1" y="69.8">C75</text>
<text x="295.1" y="72.8">0.1uF</text>
<text x="322.6" y="76.8">C54</text>
<text x="337.3" y="77.1" transform="rotate(-90 337.3 77.1)">8</text>
<text x="339.9" y="77.1" transform="rotate(-90 339.9 77.1)">7</text>
<text x="342.4" y="77.1" transform="rotate(-90 342.4 77.1)">6</text>
<text x="344.9" y="77.1" transform="rotate(-90 344.9 77.1)">5</text>
<text x="347.5" y="77.1" transform="rotate(-90 347.5 77.1)">4</text>
<text x="350" y="77.1" transform="rotate(-90 350 77.1)">3</text>
<text x="352.6" y="77.1" transform="rotate(-90 352.6 77.1)">2</text>
<text x="355.1" y="77.1" transform="rotate(-90 355.1 77.1)">1</text>
<text x="39.6" y="83.2">1</text>
<text x="320.2" y="79.4">0.1uF</text>
<text x="343.7" y="84" transform="rotate(-90 343.7 84)">VDD</text>
<text x="39.6" y="85.7">2</text>
<text x="39.6" y="88.3">3</text>
<text x="338.6" y="84.8" transform="rotate(-90 338.6 84.8)">VREF</text>
<text x="341.2" y="84.4" transform="rotate(-90 341.2 84.4)">IN_L</text>
<text x="346.2" y="86.2" transform="rotate(-90 346.2 86.2)">/MUTE</text>
<text x="348.8" y="85.3" transform="rotate(-90 348.8 85.3)">PVDD</text>
<text x="351.3" y="87.4" transform="rotate(-90 351.3 87.4)">-OUT_L</text>
<text x="353.9" y="85.4" transform="rotate(-90 353.9 85.4)">PGND</text>
<text x="356.4" y="88.2" transform="rotate(-90 356.4 88.2)">+OUT_L</text>
<text x="39.6" y="90.8">4</text>
<text x="39.6" y="93.3">5</text>
<text x="362.5" y="95.9">U4</text>
<text x="338.6" y="100.7" transform="rotate(-90 338.6 100.7)">NC</text>
<text x="341.2" y="100.7" transform="rotate(-90 341.2 100.7)">IN_R</text>
<text x="343.7" y="100.7" transform="rotate(-90 343.7 100.7)">GND</text>
<text x="346.2" y="100.7" transform="rotate(-90 346.2 100.7)">/SHND</text>
<text x="348.8" y="100.7" transform="rotate(-90 348.8 100.7)">PVDD</text>
<text x="351.3" y="100.7" transform="rotate(-90 351.3 100.7)">-OUT_R</text>
<text x="353.9" y="100.7" transform="rotate(-90 353.9 100.7)">PGND</text>
<text x="356.4" y="100.7" transform="rotate(-90 356.4 100.7)">+OUT_R</text>
<text x="361.1" y="99">PAM8403DR</text>
<text x="337.3" y="104.3" transform="rotate(-90 337.3 104.3)">9</text>
<text x="339.9" y="105.6" transform="rotate(-90 339.9 105.6)">10</text>
<text x="342.4" y="105.6" transform="rotate(-90 342.4 105.6)">11</text>
<text x="344.9" y="105.6" transform="rotate(-90 344.9 105.6)">12</text>
<text x="347.5" y="105.6" transform="rotate(-90 347.5 105.6)">13</text>
<text x="350" y="105.6" transform="rotate(-90 350 105.6)">14</text>
<text x="352.6" y="105.6" transform="rotate(-90 352.6 105.6)">15</text>
<text x="355.1" y="105.6" transform="rotate(-90 355.1 105.6)">16</text>
<text x="322.1" y="112.9">000</text>
<text x="37.8" y="137.8">1</text>
<text x="46" y="137.8">2</text>
<text x="316.3" y="134">100</text>
<text x="339.9" y="137">BLANK</text>
<text x="360.2" y="137.3">BLANK</text>
<text x="37.8" y="140.3">3</text>
<text x="37.8" y="142.9">5</text>
<text x="46" y="140.3">4</text>
<text x="46" y="142.9">6</text>
<text x="135.6" y="144">BLANK</text>
<text x="334.5" y="142.9">C5</text>
<text x="37.8" y="145.4">7</text>
<text x="37.8" y="147.9">9</text>
<text x="46" y="145.4">8</text>
<text x="46" y="147.9">10</text>
<text x="117.6" y="144.2">BLANK</text>
<text x="161" y="146.7">1</text>
<text x="161" y="149.2">2</text>
<text x="334.5" y="145.9">0.1uF</text>
<text x="36.5" y="150.5">11</text>
<text x="46" y="150.5">12</text>
<text x="161" y="151.8">3</text>
<text x="161" y="154.3">4</text>
<text x="161" y="156.8">5</text>
<text x="369.2" y="178.4">31</text>
<text x="380" y="178.4">30</text>
<text x="397.2" y="178.4">1</text>
<text x="406.7" y="178.4">32</text>
<text x="31.1" y="185.1">Up</text>
<text x="156.2" y="184.4">MENU</text>
<text x="380" y="183.5">28</text>
<text x="380" y="181">29</text>
<text x="397.2" y="181">2</text>
<text x="397.2" y="183.5">3</text>
<text x="30.3" y="191">Down</text>
<text x="64.5" y="187.3">1</text>
<text x="64.5" y="189.9">2</text>
<text x="114" y="187.3">1</text>
<text x="114" y="189.9">2</text>
<text x="157" y="191.7">EXIT</text>
<text x="172.4" y="186">1</text>
<text x="172.4" y="188.6">2</text>
<text x="172.4" y="191.1">3</text>
<text x="380" y="191.1">25</text>
<text x="380" y="188.6">26</text>
<text x="380" y="186">27</text>
<text x="397.2" y="186">4</text>
<text x="397.2" y="188.6">5</text>
<text x="397.2" y="191.1">6</text>
<text x="30.4" y="196">Left</text>
<text x="64.5" y="192.4">3</text>
<text x="64.5" y="194.9">4</text>
<text x="64.5" y="197.5">5</text>
<text x="114" y="192.4">3</text>
<text x="114" y="194.9">4</text>
<text x="114" y="197.5">5</text>
<text x="380" y="196.2">23</text>
<text x="380" y="193.7">24</text>
<text x="397.2" y="193.7">7</text>
<text x="397.2" y="196.2">8</text>
<text x="30.7" y="200.9">Right</text>
<text x="380" y="203.8">20</text>
<text x="380" y="201.3">21</text>
<text x="380" y="198.7">22</text>
<text x="395.9" y="201.3">10</text>
<text x="395.9" y="203.8">11</text>
<text x="397.2" y="198.7">9</text>
<text x="380" y="208.9">18</text>
<text x="380" y="206.4">19</text>
<text x="395.9" y="206.4">12</text>
<text x="395.9" y="208.9">13</text>
<text x="263.7" y="214.2" transform="rotate(-90 263.7 214.2)">31</text>
<text x="337.3" y="214.2" transform="rotate(-90 337.3 214.2)">32</text>
<text x="380" y="214">16</text>
<text x="380" y="211.4">17</text>
<text x="395.9" y="211.4">14</text>
<text x="395.9" y="214">15</text>
<text x="380" y="221.6">13</text>
<text x="380" y="219.1">14</text>
<text x="380" y="216.5">15</text>
<text x="395.9" y="216.5">16</text>
<text x="395.9" y="219.1">17</text>
<text x="395.9" y="221.6">18</text>
<text x="263.7" y="225" transform="rotate(-90 263.7 225)">30</text>
<text x="266.2" y="225" transform="rotate(-90 266.2 225)">29</text>
<text x="268.7" y="225" transform="rotate(-90 268.7 225)">28</text>
<text x="271.3" y="225" transform="rotate(-90 271.3 225)">27</text>
<text x="273.8" y="225" transform="rotate(-90 273.8 225)">26</text>
<text x="276.4" y="225" transform="rotate(-90 276.4 225)">25</text>
<text x="278.9" y="225" transform="rotate(-90 278.9 225)">24</text>
<text x="281.4" y="225" transform="rotate(-90 281.4 225)">23</text>
<text x="284" y="225" transform="rotate(-90 284 225)">22</text>
<text x="286.5" y="225" transform="rotate(-90 286.5 225)">21</text>
<text x="289.1" y="225" transform="rotate(-90 289.1 225)">20</text>
<text x="291.6" y="225" transform="rotate(-90 291.6 225)">19</text>
<text x="294.1" y="225" transform="rotate(-90 294.1 225)">18</text>
<text x="296.7" y="225" transform="rotate(-90 296.7 225)">17</text>
<text x="299.2" y="225" transform="rotate(-90 299.2 225)">16</text>
<text x="301.8" y="225" transform="rotate(-90 301.8 225)">15</text>
<text x="304.3" y="225" transform="rotate(-90 304.3 225)">14</text>
<text x="306.8" y="225" transform="rotate(-90 306.8 225)">13</text>
<text x="309.4" y="225" transform="rotate(-90 309.4 225)">12</text>
<text x="311.9" y="225" transform="rotate(-90 311.9 225)">11</text>
<text x="314.5" y="225" transform="rotate(-90 314.5 225)">10</text>
<text x="317" y="223.7" transform="rotate(-90 317 223.7)">9</text>
<text x="319.5" y="223.7" transform="rotate(-90 319.5 223.7)">8</text>
<text x="322.1" y="223.7" transform="rotate(-90 322.1 223.7)">7</text>
<text x="324.6" y="223.7" transform="rotate(-90 324.6 223.7)">6</text>
<text x="327.2" y="223.7" transform="rotate(-90 327.2 223.7)">5</text>
<text x="329.7" y="223.7" transform="rotate(-90 329.7 223.7)">4</text>
<text x="332.2" y="223.7" transform="rotate(-90 332.2 223.7)">3</text>
<text x="334.8" y="223.7" transform="rotate(-90 334.8 223.7)">2</text>
<text x="337.3" y="223.7" transform="rotate(-90 337.3 223.7)">1</text>
<text x="380" y="226.7">11</text>
<text x="380" y="224.1">12</text>
<text x="395.9" y="224.1">19</text>
<text x="395.9" y="226.7">20</text>
<text x="34" y="233">1</text>
<text x="57.4" y="233">4</text>
<text x="126.7" y="231.8">1</text>
<text x="130.3" y="233.1">COM</text>
<text x="144.9" y="233.1">UP</text>
<text x="150.1" y="231.8">4</text>
<text x="380" y="231.8">9</text>
<text x="380" y="229.2">10</text>
<text x="395.9" y="229.2">21</text>
<text x="395.9" y="231.8">22</text>
<text x="34" y="236.8">2</text>
<text x="37.6" y="234.3">COM</text>
<text x="37.6" y="238.2">LEFT</text>
<text x="48.3" y="238.2">RIGHT</text>
<text x="52.2" y="234.3">UP</text>
<text x="57.4" y="236.8">5</text>
<text x="126.7" y="235.6">2</text>
<text x="126.7" y="239.4">3</text>
<text x="130.3" y="236.9">LEFT</text>
<text x="141" y="236.9">RIGHT</text>
<text x="150.1" y="235.6">5</text>
<text x="150.1" y="239.4">6</text>
<text x="202.8" y="239.5">X9</text>
<text x="212.3" y="239.5">X10</text>
<text x="380" y="239.4">6</text>
<text x="380" y="236.8">7</text>
<text x="380" y="234.3">8</text>
<text x="395.9" y="234.3">23</text>
<text x="395.9" y="236.8">24</text>
<text x="395.9" y="239.4">25</text>
<text x="34" y="240.7">3</text>
<text x="37.6" y="242">PUSH</text>
<text x="45.7" y="246">S7</text>
<text x="48" y="242">DOWN</text>
<text x="57.4" y="240.7">6</text>
<text x="130.3" y="240.7">PUSH</text>
<text x="138.4" y="244.7">S8</text>
<text x="140.7" y="240.7">DOWN</text>
<text x="202.6" y="242.9">2mm</text>
<text x="212.8" y="242.9">2mm</text>
<text x="266.2" y="244.7" transform="rotate(-90 266.2 244.7)">1</text>
<text x="268.7" y="244.7" transform="rotate(-90 268.7 244.7)">2</text>
<text x="271.3" y="244.7" transform="rotate(-90 271.3 244.7)">3</text>
<text x="273.8" y="244.7" transform="rotate(-90 273.8 244.7)">4</text>
<text x="276.4" y="244.7" transform="rotate(-90 276.4 244.7)">5</text>
<text x="278.9" y="244.7" transform="rotate(-90 278.9 244.7)">6</text>
<text x="281.4" y="244.7" transform="rotate(-90 281.4 244.7)">7</text>
<text x="284" y="244.7" transform="rotate(-90 284 244.7)">8</text>
<text x="286.5" y="244.7" transform="rotate(-90 286.5 244.7)">9</text>
<text x="289.1" y="244.7" transform="rotate(-90 289.1 244.7)">10</text>
<text x="291.6" y="244.7" transform="rotate(-90 291.6 244.7)">11</text>
<text x="294.1" y="244.7" transform="rotate(-90 294.1 244.7)">12</text>
<text x="296.7" y="244.7" transform="rotate(-90 296.7 244.7)">13</text>
<text x="299.2" y="244.7" transform="rotate(-90 299.2 244.7)">14</text>
<text x="301.8" y="244.7" transform="rotate(-90 301.8 244.7)">15</text>
<text x="304.3" y="244.7" transform="rotate(-90 304.3 244.7)">16</text>
<text x="306.8" y="244.7" transform="rotate(-90 306.8 244.7)">17</text>
<text x="309.4" y="244.7" transform="rotate(-90 309.4 244.7)">18</text>
<text x="311.9" y="244.7" transform="rotate(-90 311.9 244.7)">19</text>
<text x="314.5" y="244.7" transform="rotate(-90 314.5 244.7)">20</text>
<text x="317" y="244.7" transform="rotate(-90 317 244.7)">21</text>
<text x="319.5" y="244.7" transform="rotate(-90 319.5 244.7)">22</text>
<text x="322.1" y="244.7" transform="rotate(-90 322.1 244.7)">23</text>
<text x="324.6" y="244.7" transform="rotate(-90 324.6 244.7)">24</text>
<text x="327.2" y="244.7" transform="rotate(-90 327.2 244.7)">25</text>
<text x="329.7" y="244.7" transform="rotate(-90 329.7 244.7)">26</text>
<text x="332.2" y="244.7" transform="rotate(-90 332.2 244.7)">27</text>
<text x="334.8" y="244.7" transform="rotate(-90 334.8 244.7)">28</text>
<text x="337.3" y="244.7" transform="rotate(-90 337.3 244.7)">29</text>
<text x="339.9" y="244.7" transform="rotate(-90 339.9 244.7)">30</text>
<text x="380" y="244.5">4</text>
<text x="380" y="241.9">5</text>
<text x="395.9" y="241.9">26</text>
<text x="395.9" y="244.5">27</text>
<text x="43.1" y="247.9">S455</text>
<text x="135.8" y="246.6">S455</text>
<text x="380" y="249.5">2</text>
<text x="380" y="247">3</text>
<text x="395.9" y="247">28</text>
<text x="395.9" y="249.5">29</text>
<text x="34" y="254.6">1</text>
<text x="37.6" y="255.9">A</text>
<text x="53.7" y="255.9">B</text>
<text x="57.4" y="254.6">4</text>
<text x="126.7" y="253.4">1</text>
<text x="126.7" y="257.2">2</text>
<text x="130.3" y="254.7">A</text>
<text x="146.4" y="254.7">B</text>
<text x="150.1" y="253.4">4</text>
<text x="150.1" y="257.2">5</text>
<text x="202.2" y="254.7">X11</text>
<text x="212.3" y="254.7">X12</text>
<text x="266.2" y="255.5" transform="rotate(-90 266.2 255.5)">32</text>
<text x="339.9" y="255.5" transform="rotate(-90 339.9 255.5)">31</text>
<text x="369.2" y="252.1">32</text>
<text x="380" y="252.1">1</text>
<text x="395.9" y="252.1">30</text>
<text x="406.7" y="252.1">31</text>
<text x="34" y="258.4">2</text>
<text x="34" y="262.2">3</text>
<text x="37.6" y="259.7">CNTR</text>
<text x="37.6" y="263.6">C</text>
<text x="50.2" y="259.7">COM</text>
<text x="53.5" y="263.6">D</text>
<text x="57.4" y="258.4">5</text>
<text x="57.4" y="262.2">6</text>
<text x="126.7" y="261">3</text>
<text x="130.3" y="258.5">CNTR</text>
<text x="130.3" y="262.3">C</text>
<text x="143" y="258.5">COM</text>
<text x="146.2" y="262.3">D</text>
<text x="150.1" y="261">6</text>
<text x="202.6" y="258.2">2mm</text>
<text x="212.8" y="258.2">2mm</text>
<text x="41" y="269.4">MT-008A</text>
<text x="45.7" y="267.6">S9</text>
<text x="133.8" y="268.2">MT-008A</text>
<text x="137.7" y="266.3">S10</text>
<text x="202.2" y="268.7">X13</text>
<text x="212.3" y="268.7">X14</text>
<text x="202.6" y="272.1">2mm</text>
<text x="212.8" y="272.1">2mm</text>
<text x="42.9" y="277.5">1</text>
<text x="42.9" y="280">3</text>
<text x="51.1" y="277.5">2</text>
<text x="51.1" y="280">4</text>
<text x="72.6" y="280.5">S_RIGHT</text>
<text x="135.6" y="276.2">1</text>
<text x="135.6" y="278.8">3</text>
<text x="135.6" y="281.3">5</text>
<text x="143.8" y="276.2">2</text>
<text x="143.8" y="278.8">4</text>
<text x="143.8" y="281.3">6</text>
<text x="165.4" y="279.3">SS_RIGHT</text>
<text x="42.9" y="282.6">5</text>
<text x="51.1" y="282.6">6</text>
<text x="137.9" y="287.1">J31</text>
<text x="40.8" y="290.8">HEADER_2X3_SMD</text>
<text x="45.2" y="288.4">J30</text>
<text x="133.5" y="289.5">HEADER_2X3_SMD</text>
</g>
</svg>
